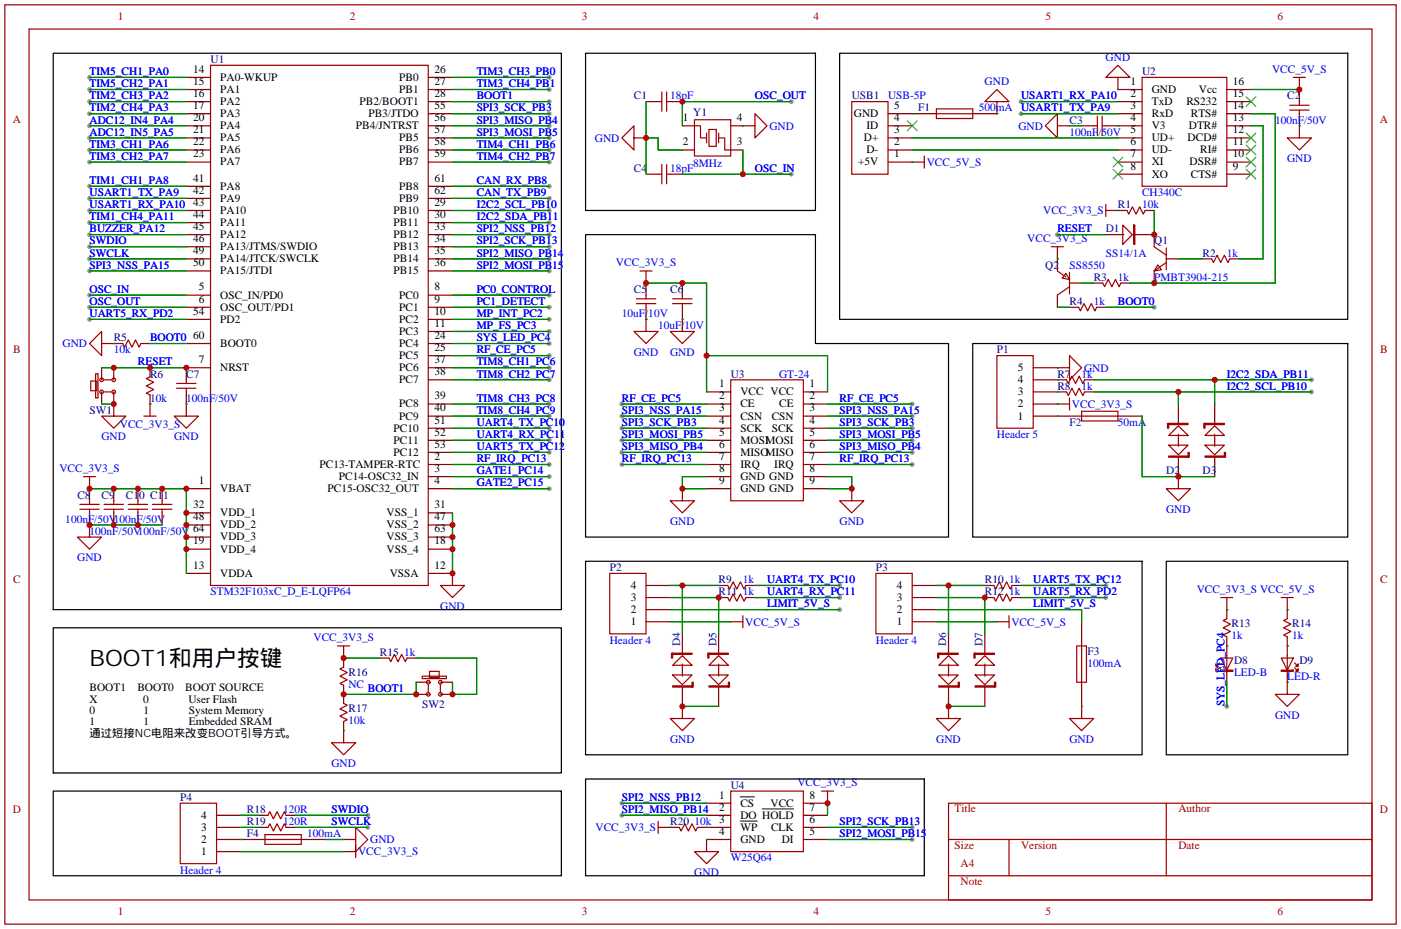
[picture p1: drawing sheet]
<svg xmlns="http://www.w3.org/2000/svg" width="294mm" height="195mm" viewBox="0 0 294 195" stroke-linecap="round" stroke-linejoin="round" font-family="sans-serif">
<g fill="#999">
<circle cx="214.4" cy="21.3" r=".51"/>
<circle cx="214.4" cy="23.9" r=".51"/>
<circle cx="18.8" cy="34" r=".51"/>
<circle cx="18.8" cy="31.5" r=".51"/>
<circle cx="18.8" cy="29" r=".51"/>
<circle cx="18.8" cy="26.4" r=".51"/>
<circle cx="18.8" cy="23.9" r=".51"/>
<circle cx="18.8" cy="21.3" r=".51"/>
<circle cx="18.8" cy="18.8" r=".51"/>
<circle cx="18.8" cy="16.3" r=".51"/>
<circle cx="18.8" cy="51.8" r=".51"/>
<circle cx="18.8" cy="54.4" r=".51"/>
<circle cx="18.8" cy="56.9" r=".51"/>
<circle cx="18.8" cy="49.3" r=".51"/>
<circle cx="18.8" cy="46.7" r=".51"/>
<circle cx="18.8" cy="44.2" r=".51"/>
<circle cx="18.8" cy="41.7" r=".51"/>
<circle cx="18.8" cy="39.1" r=".51"/>
<circle cx="115.3" cy="21.3" r=".51"/>
<circle cx="115.3" cy="34" r=".51"/>
<circle cx="115.3" cy="31.5" r=".51"/>
<circle cx="115.3" cy="29" r=".51"/>
<circle cx="115.3" cy="26.4" r=".51"/>
<circle cx="115.3" cy="23.9" r=".51"/>
<circle cx="115.3" cy="18.8" r=".51"/>
<circle cx="115.3" cy="16.3" r=".51"/>
<circle cx="115.3" cy="56.9" r=".51"/>
<circle cx="115.3" cy="51.8" r=".51"/>
<circle cx="115.3" cy="49.3" r=".51"/>
<circle cx="115.3" cy="46.7" r=".51"/>
<circle cx="115.3" cy="44.2" r=".51"/>
<circle cx="115.3" cy="41.7" r=".51"/>
<circle cx="115.3" cy="39.1" r=".51"/>
<circle cx="18.8" cy="64.5" r=".51"/>
<circle cx="115.3" cy="64.5" r=".51"/>
<circle cx="115.3" cy="62" r=".51"/>
<circle cx="115.3" cy="69.6" r=".51"/>
<circle cx="115.3" cy="67.1" r=".51"/>
<circle cx="115.3" cy="74.7" r=".51"/>
<circle cx="115.3" cy="72.1" r=".51"/>
<circle cx="115.3" cy="79.8" r=".51"/>
<circle cx="115.3" cy="77.2" r=".51"/>
<circle cx="115.3" cy="87.4" r=".51"/>
<circle cx="115.3" cy="84.8" r=".51"/>
<circle cx="115.3" cy="92.5" r=".51"/>
<circle cx="115.3" cy="89.9" r=".51"/>
<circle cx="115.3" cy="97.5" r=".51"/>
<circle cx="115.3" cy="95" r=".51"/>
<circle cx="115.3" cy="102.6" r=".51"/>
<circle cx="115.3" cy="100.1" r=".51"/>
<circle cx="257.6" cy="148.3" r=".51"/>
<circle cx="191.5" cy="173.7" r=".51"/>
<circle cx="191.5" cy="176.3" r=".51"/>
<circle cx="130.6" cy="168.7" r=".51"/>
<circle cx="130.6" cy="171.2" r=".51"/>
<circle cx="18.8" cy="67.1" r=".51"/>
<circle cx="222" cy="49.3" r=".51"/>
<circle cx="242.3" cy="64.5" r=".51"/>
<circle cx="77.2" cy="173.7" r=".51"/>
<circle cx="77.2" cy="171.2" r=".51"/>
<circle cx="18.8" cy="62" r=".51"/>
<circle cx="115.3" cy="54.4" r=".51"/>
<circle cx="176.3" cy="128" r=".51"/>
<circle cx="176.3" cy="122.9" r=".51"/>
<circle cx="176.3" cy="125.5" r=".51"/>
<circle cx="232.2" cy="122.9" r=".51"/>
<circle cx="232.2" cy="125.5" r=".51"/>
<circle cx="275.3" cy="79.8" r=".51"/>
<circle cx="275.3" cy="82.3" r=".51"/>
<circle cx="166.1" cy="36.6" r=".51"/>
<circle cx="166.1" cy="21.3" r=".51"/>
<circle cx="191.5" cy="84.8" r=".51"/>
<circle cx="191.5" cy="87.4" r=".51"/>
<circle cx="191.5" cy="89.9" r=".51"/>
<circle cx="191.5" cy="92.5" r=".51"/>
<circle cx="191.5" cy="95" r=".51"/>
<circle cx="191.5" cy="97.5" r=".51"/>
<circle cx="130.6" cy="84.8" r=".51"/>
<circle cx="130.6" cy="87.4" r=".51"/>
<circle cx="130.6" cy="89.9" r=".51"/>
<circle cx="130.6" cy="92.5" r=".51"/>
<circle cx="130.6" cy="95" r=".51"/>
<circle cx="130.6" cy="97.5" r=".51"/>
</g>
<g fill="none" stroke="#a10000" stroke-width=".25">
<path d="M1 1h292.1v193.1h-292.1zM6.1 6.1h281.9v182.9h-281.9zM44.2 13.7h45.7v109.2h-45.7zM138.9 19.3v4.1M140 19.3v4.1M234.7 16.3h2.5l-2.5-2.6-2.5 2.6h2.5v2.5M239.8 16.3h17.8v22.8h-17.8zM271.5 16.3h2.6M272.8 16.3v2.5M133.1 29v-2.6l-2.5 2.6 2.5 2.5v-2.5h2.5M138.2 21.3h.7M138.2 36.6h.7"/>
<path d="M138.9 34.5v4.1M140 34.5v4.1M140 21.3h.7M140 36.6h.7M145.8 25.1h7.6v7.7h-7.6zM145.8 26.4h1.3v2.6h1.2M148.3 27.9v2.1M148.8 27.2h1.6v3.5h-1.6zM150.9 29h1.2v2.5h1.3M150.9 27.9v2.1M156 26.4h2.5v-2.5l2.5 2.5-2.5 2.6v-2.6M178.8 21.3h7.6v15.3h-7.6z"/>
<path d="M191.5 34h2.6M194.1 32.8v2.5M196.6 22.9h7.6v2h-7.6zM196.6 23.9h7.6M209.3 21.3h2.5l-2.5-2.5-2.5 2.5h2.5v2.6M222 26.4v-2.5l-2.5 2.5 2.5 2.6v-2.6h2.5M229.6 26.4h.8M230.4 24.4v4M231.4 24.4v4M231.4 26.4h.8M270.8 22.1h4M270.8 23.1h4"/>
<path d="M272.8 26.4v2.6h2.5l-2.5 2.5-2.5-2.5h2.5M272.8 21.3v.8M272.8 23.1v.8M134.4 56.9h2.5M135.6 56.9v2.5M220.7 51.8h2.6M222 56.9l1.8 1.3M222 51.8v2.6M223.8 57.4l.7 1.3-1.5-.3zM224.5 57.2v4.5M231.5 59.4l.4 .8 .8-1.5 .7 1.5 .8-1.5 .7 1.5 .4-.8M232.2 44.2h2.5"/>
<path d="M232.2 42.9v2.6M235.7 47.2l2 2.1-2 2zM236.6 44.2l.4 .8 .7-1.6 .8 1.6 .8-1.6 .7 1.6 .4-.8M238 47.2h.3v4.1h-.3zM242.3 51.8l2.6 1.8M243.1 55.6l.7 1-1.5 .3zM244.9 55.1l-2.6 1.8M244.9 52.1v4.5M254.4 54.4l.4 .7 .7-1.5 .8 1.5 .7-1.5 .8 1.5 .4-.7M20.1 78.5h.5v5.1h-.5zM21.3 72.1v-2.5l-2.5 2.5 2.5 2.6v-2.6h2.6M21.8 79.8h1.6"/>
<path d="M25.8 72.1l.4 .8 .7-1.5 .8 1.5 .7-1.5 .8 1.5 .4-.8M31.5 79.1l-.8 .4 1.6 .8-1.6 .7 1.6 .8-1.6 .8 .8 .3M39.1 79.8v.7M133.6 62.7h4.1M133.6 63.8h4.1M135.6 67.1v2.5h2.6l-2.6 2.5-2.5-2.5h2.5M135.6 62v.7M135.6 63.8v.7M141.2 62.7h4.1M141.2 63.8h4.1M143.3 67.1v2.5h2.5l-2.5 2.5-2.6-2.5h2.6M143.3 62v.7"/>
<path d="M143.3 63.8v.7M153.4 79.8h15.3v25.4h-15.3zM209.3 74.7h7.6v15.2h-7.6zM222 77.2h2.5v-2.5l2.6 2.5-2.6 2.6v-2.6M223.9 79.8l.4 .7 .7-1.5 .8 1.5 .8-1.5 .7 1.5 .4-.7M224.5 60.2l-2.5 1.8M226.4 64.5l.4 .8 .8-1.5 .7 1.5 .8-1.5 .8 1.5 .4-.8M19 80h1.3v2h-1.3zM21.8 82.3h1.6M23.9 84.8v2.6h2.5l-2.5 2.5-2.6-2.5h2.6M30.2 87.4h2.6M31.5 84.8v2.6"/>
<path d="M37.1 80.5h4M37.1 81.5h4M39.1 84.8v2.6h2.6l-2.6 2.5-2.5-2.5h2.5M39.1 81.5v.8M222 84.8h2.5M223.9 82.3l.4 .8 .7-1.6 .8 1.6 .8-1.6 .7 1.6 .4-.8M224.5 83.6v2.5M227.1 87.4h7.6M227.1 86.4h7.6v2h-7.6zM245.1 88.9h.3v1h-.3zM245.4 91.4l2-2 2 2zM245.4 88.9h4v.3h-4z"/>
<path d="M245.4 93.5h4l-2 2zM245.4 95.8h4v.2h-4zM247.4 91.2v2.5M249.4 95h.3v1h-.3zM252.7 88.9h.3v1h-.3zM253 91.4l2-2 2 2zM253 88.9h4v.3h-4zM253 93.5h4l-2 2zM253 95.8h4v.2h-4zM255 91.2v2.5M257 95h.3v1h-.3zM16.8 105.9h4"/>
<path d="M16.8 106.9h4M17.5 100.1h2.6M18.8 110.2v2.6h2.5l-2.5 2.5-2.5-2.5h2.5M18.8 100.1v2.5M18.8 105.2v.7M18.8 106.9v.8M21.8 105.9h4.1M21.8 106.9h4.1M23.9 105.2v.7M23.9 106.9v.8M26.9 105.9h4.1M26.9 106.9h4.1"/>
<path d="M29 105.2v.7M29 106.9v.8M32 105.9h4.1M32 106.9h4.1M34 105.2v.7M34 106.9v.8M143.3 102.6v2.6h2.5l-2.5 2.5-2.6-2.5h2.6M178.8 102.6v2.6h2.6l-2.6 2.5-2.5-2.5h2.5M247.4 100.1v2.5h2.5l-2.5 2.6-2.5-2.6h2.5M70.9 135.6h2.5M72.1 135.6v2.6M81.7 138.2l.3 .7 .8-1.5 .8 1.5 .7-1.5 .8 1.5 .4-.7"/>
<path d="M95 120.4v2.5h2.5l-2.5 2.6-2.5-2.6h2.5M128 120.4h7.6v12.7h-7.6zM141 137.2h.2v1h-.2zM141.2 137.2h4.1v.2h-4.1zM143.3 137.7l2 2h-4.1zM143.3 139.4v2.6M148.6 137.2h.2v1h-.2zM148.8 137.2h4.1v.2h-4.1zM150.9 137.7l2 2h-4.1zM150.9 139.4v2.6M152.8 122.9l.4 .8 .7-1.5 .8 1.5 .7-1.5 .8 1.5 .4-.8M152.8 125.5l.4 .7 .7-1.5 .8 1.5 .7-1.5 .8 1.5 .4-.7"/>
<path d="M153.4 130.6h2.6M156 129.3v2.5M183.9 120.4h7.6v12.7h-7.6zM196.8 137.2h.3v1h-.3zM197.1 139.7l2-2 2.1 2zM197.1 137.2h4.1v.2h-4.1zM199.1 139.4v2.6M204.5 137.2h.2v1h-.2zM204.7 139.7l2.1-2 2 2zM204.7 137.2h4.1v.2h-4.1zM206.8 139.4v2.6M208.7 122.9l.3 .8 .8-1.5 .8 1.5 .7-1.5 .8 1.5 .4-.8"/>
<path d="M208.7 125.5l.3 .7 .8-1.5 .8 1.5 .7-1.5 .8 1.5 .4-.7M209.3 130.6h2.5M211.8 129.3v2.5M226.1 135.6h2v7.7h-2zM227.1 135.6v7.7M255.3 139.4l.5 .6h-.5zM256 139.2l-.5 .5M256.3 138.2h2.5l-1.2 2.5zM256.3 125.5h2.5M257.6 129.9l-.8 .4 1.5 .8-1.5 .7 1.5 .8-1.5 .8 .8 .3M257.6 125.5v2.5M257.6 137.7v3.5"/>
<path d="M269 138.2h2.5l-1.2 2.5zM269 125.5h2.5M270.3 129.9l-.8 .4 1.5 .8-1.5 .7 1.5 .8-1.5 .8 .8 .3M270.3 125.5v2.5M270.3 137.7v3.5M271.8 139.2l.5 .5M272 140l.5-.6v.6zM72.1 140.1l-.7 .4 1.5 .7-1.5 .8 1.5 .7-1.5 .8 .7 .4M72.1 153.4v2.6h2.6l-2.6 2.5-2.5-2.5h2.5M72.1 147.7l.8 .4-1.5 .7 1.5 .8-1.5 .8 1.5 .7-.8 .4M88.6 142h5.1v.5h-5.1zM89.9 143.8v1.5"/>
<path d="M90.2 141h2v1.2h-2zM92.5 143.8v1.5M141.2 141.7h4.1l-2 2.1zM141.2 144h4.1v.3h-4.1zM143.3 148.3v2.6h2.5l-2.5 2.5-2.6-2.5h2.6M145.3 143.3h.2v1h-.2zM148.8 141.7h4.1l-2 2.1zM148.8 144h4.1v.3h-4.1zM152.9 143.3h.3v1h-.3zM197.1 141.7h4.1l-2.1 2.1zM197.1 144h4.1v.3h-4.1zM199.1 148.3v2.6h2.6l-2.6 2.5-2.5-2.5h2.5"/>
<path d="M201.2 143.3h.2v1h-.2zM204.7 141.7h4.1l-2 2.1zM204.7 144h4.1v.3h-4.1zM208.8 143.3h.2v1h-.2zM227.1 148.3v2.6h2.5l-2.5 2.5-2.6-2.5h2.6M255.3 140.5l.5 .5h-.5zM256 140.2l-.5 .5M256.3 140.7h2.5v.3h-2.5zM269 140.7h2.5v.3h-2.5zM270.3 143.3v2.5h2.5l-2.5 2.5-2.6-2.5h2.6M271.8 140.2l.5 .5M272.5 140.5v.5h-.5z"/>
<path d="M37.8 168.7h7.7v12.7h-7.7zM55.6 175.3h7.6v2h-7.6zM55.6 176.3h7.6M56.3 171.2l.3-.8 .8 1.6 .8-1.6 .7 1.6 .8-1.6 .4 .8M56.3 173.7l.3-.7 .8 1.5 .8-1.5 .7 1.5 .8-1.5 .4 .7M72.1 176.3h2.6v-2.6l2.5 2.6-2.5 2.5v-2.5M72.1 178.8h2.6M74.7 177.5v2.6M138.2 173.7h2.5M138.2 172.5v2.5M142.6 173.7l.4 .8 .8-1.5 .7 1.5 .8-1.5 .7 1.5 .4-.8M148.3 176.3v2.5h2.6l-2.6 2.6-2.5-2.6h2.5"/>
<path d="M153.4 166.1h15.3v12.7h-15.3zM172.5 166.1h2.5M173.7 166.1v2.6M199.1 168.7h88.9v20.3h-88.9zM199.1 176.3h88.9M211.8 176.3v7.6M244.9 168.7v15.2M199.1 183.9h88.9"/>
<circle cx="21.3" cy="79.8" r=".38"/>
<circle cx="23.9" cy="79.8" r=".38"/>
<circle cx="21.3" cy="82.3" r=".38"/>
<circle cx="23.9" cy="82.3" r=".38"/>
<circle cx="89.9" cy="143.3" r=".38"/>
<circle cx="89.9" cy="145.8" r=".38"/>
<circle cx="92.5" cy="143.3" r=".38"/>
<circle cx="92.5" cy="145.8" r=".38"/>
</g>
<g fill="none" stroke="#870000" stroke-width=".25">
<path d="M39.1 18.8h5.1M39.1 16.3h5.1M89.9 18.8h5.1M89.9 16.3h5.1M234.7 18.8h5.1M257.6 18.8h5M272.8 18.8v2.5M39.1 21.3h5.1M39.1 23.9h5.1M39.1 26.4h5.1M39.1 29h5.1M39.1 31.5h5.1"/>
<path d="M39.1 34h5.1M39.1 39.1h5.1M89.9 21.3h5.1M89.9 23.9h5.1M89.9 26.4h5.1M89.9 29h5.1M89.9 31.5h5.1M89.9 34h5.1M89.9 39.1h5.1M135.6 21.3h2.6M135.6 36.6h2.6M135.6 29h.1"/>
<path d="M140.7 21.3h2.6M140.7 36.6h2.6M143.3 26.4h2.5M143.3 31.5h2.5M153.4 26.4h2.6M153.4 31.5h2.6M156 26.4h.1M186.4 23.9h10.2M186.4 26.4h5.1M186.4 29h5.1M186.4 31.5h5.1M186.4 34h5.1"/>
<path d="M204.2 23.9h5.1M224.5 26.4h.1M227.1 26.4h2.5M232.2 26.4h7.6M234.7 21.3h5.1M234.7 23.9h5.1M234.7 29h5.1M234.7 31.5h5.1M234.7 34h5.1M234.7 36.6h5.1M257.6 21.3h5M257.6 23.9h5"/>
<path d="M257.6 26.4h5M257.6 29h5M257.6 31.5h5M257.6 34h5M257.6 36.6h5M272.8 26.4h.1M272.8 23.9v2.5M39.1 41.7h5.1M39.1 44.2h5.1M39.1 46.7h5.1M39.1 49.3h5.1M39.1 51.8h5.1"/>
<path d="M39.1 54.4h5.1M39.1 56.9h5.1M89.9 41.7h5.1M89.9 44.2h5.1M89.9 46.7h5.1M89.9 49.3h5.1M89.9 51.8h5.1M89.9 54.4h5.1M89.9 56.9h5.1M135.6 59.4h.1M135.6 59.4v2.6M143.3 59.4v2.6"/>
<path d="M222 54.4h.1M222 54.4v2.5M224.5 59.4h2.6M229.6 59.4h1.9M232.2 49.3h3.8M234.7 44.2h1.9M234.7 44.2h.1M235.3 59.4h1.9M238.3 49.3h4v2.5M240.4 44.2h1.9M242.3 56.9v2.5M244.9 54.4h2.5"/>
<path d="M252.5 54.4h1.9M258.2 54.4h1.9M21.3 77.2v2.6M23.9 72.1h1.9M23.9 72.1h.1M23.9 77.2v2.6M29.6 72.1h1.9M31.5 77.2v1.9M39.1 72.1h5.1M39.1 62h5.1M39.1 64.5h5.1M39.1 67.1h5.1"/>
<path d="M44.2 77.2h-5.1v2.6M89.9 72.1h5.1M89.9 77.2h5.1M89.9 62h5.1M89.9 64.5h5.1M89.9 67.1h5.1M89.9 69.6h5.1M89.9 74.7h5.1M89.9 79.8h5.1M135.6 67.1h.1M135.6 64.5v2.6M143.3 67.1h.1"/>
<path d="M143.3 64.5v2.6M216.9 77.2h5.1M216.9 79.8h7M222 62v2.5M222 77.2h.1M224.5 64.5h1.9M227.7 79.8h1.9M230.3 64.5h1.9M21.3 82.3v2.5M23.9 84.8h.1M23.9 82.3v2.5M31.5 84.8h.1"/>
<path d="M31.5 82.9v1.9M39.1 84.8h.1M39.1 82.3v2.5M89.9 84.8h5.1M89.9 87.4h5.1M89.9 89.9h5.1M89.9 92.5h5.1M89.9 95h5.1M89.9 97.5h5.1M148.3 84.8h5.1M148.3 87.4h5.1M148.3 89.9h5.1"/>
<path d="M148.3 92.5h5.1M148.3 95h5.1M148.3 97.5h5.1M148.3 82.3h5.1M168.7 84.8h5M168.7 87.4h5M168.7 89.9h5M168.7 92.5h5M168.7 95h5M168.7 97.5h5M168.7 82.3h5M216.9 84.8h5.1"/>
<path d="M216.9 87.4h10.2M216.9 82.3h7M222 84.8h.1M227.7 82.3h1.9M234.7 87.4h5.1M247.4 84.8v4.1M247.4 96v4.1M255 84.8v4.1M255 96v4.1M18.8 110.2h.1M18.8 102.6h.1M18.8 102.6v2.6"/>
<path d="M18.8 107.7v2.5M23.9 102.6v2.6M23.9 107.7v2.5M29 102.6v2.6M29 107.7v2.5M34 102.6v2.6M34 107.7v2.5M39.1 102.6h5.1M39.1 107.7h5.1M39.1 110.2h5.1M39.1 112.8h5.1M39.1 115.3h5.1"/>
<path d="M89.9 100.1h5.1M89.9 102.6h5.1M89.9 107.7h5.1M89.9 110.2h5.1M89.9 112.8h5.1M89.9 115.3h5.1M143.3 102.6h.1M148.3 100.1h5.1M148.3 102.6h5.1M168.7 100.1h5M168.7 102.6h5M178.8 102.6h.1"/>
<path d="M247.4 100.1h.1M39.1 120.4h5.1M72.1 138.2v1.9M72.1 138.2h.1M79.8 138.2h1.9M85.5 138.2h1.9M89.9 120.4h5.1M135.6 128h5.1M135.6 122.9h5.1M135.6 125.5h5.1M135.6 130.6h5.1M143.3 133.1v4.1"/>
<path d="M150.9 133.1v4.1M150.9 122.9h1.9M150.9 125.5h1.9M153.4 130.6h.1M156.6 122.9h1.9M156.6 125.5h1.9M191.5 128h5.1M191.5 122.9h5.1M191.5 125.5h5.1M191.5 130.6h5.1M199.1 133.1v4.1M206.8 122.9h1.9"/>
<path d="M206.8 125.5h1.9M206.8 133.1v4.1M209.3 130.6h.1M212.5 122.9h1.9M212.5 125.5h1.9M227.1 130.6v5M257.6 128v1.9M257.6 133.7v4M257.6 128h.1M270.3 128v1.9M270.3 133.7v4M270.3 128h.1"/>
<path d="M72.1 153.4h.1M72.1 143.9v3.8M72.1 151.5v1.9M87.4 143.3h2.5M87.4 145.8h2.5M92.5 143.3h2.5M92.5 145.8h2.5M143.3 148.3h.1M143.3 144.3v4M150.9 144.3v4M199.1 148.3h.1M199.1 144.3v4"/>
<path d="M206.8 144.3v4M227.1 148.3h.1M227.1 143.3v5M257.6 141.2v2.1M270.3 143.3h.1M270.3 141.2v2.1M45.5 171.2h5M45.5 173.7h5M45.5 176.3h10.1M45.5 178.8h5M54.4 171.2h1.9M54.4 173.7h1.9"/>
<path d="M60.1 171.2h1.9M60.1 173.7h1.9M63.2 176.3h5.1M72.1 176.3h.1M72.1 178.8h.1M140.7 173.7h1.9M140.7 173.7h.1M146.4 173.7h7M148.3 176.3h5.1M148.3 168.7h5.1M148.3 171.2h5.1M168.7 168.7h5"/>
<path d="M168.7 171.2h5M168.7 173.7h5M168.7 176.3h5"/>
</g>
<g fill="none" stroke="#3c3" stroke-width=".25">
<path d="M190.5 25.4l2 2M192.5 25.4l-2 2M233.7 33l2 2.1M233.7 35.6l2 2M235.7 33l-2 2.1M235.7 35.6l-2 2M261.6 35.6l2.1 2M261.6 33l2.1 2.1M261.6 30.5l2.1 2M261.6 27.9l2.1 2.1M261.6 20.3l2.1 2.1M263.7 35.6l-2.1 2"/>
<path d="M263.7 33l-2.1 2.1M263.7 30.5l-2.1 2M263.7 27.9l-2.1 2.1M263.7 20.3l-2.1 2.1"/>
</g>
<path d="M155.4 167.3h2.9M155.4 172.4h3.6M160 169.9h6.6" fill="none" stroke="#000" stroke-width=".21"/>
<path d="M11.2 11.2h106.7v116.8h-106.7zM122.9 11.2h48.3v33h-48.3zM176.3 11.2h106.7v55.9h-106.7zM122.9 49.3h48.3v22.8h27.9v40.7h-76.2zM204.2 72.1h78.8v40.7h-78.8zM122.9 117.9h116.9v40.6h-116.9zM244.9 117.9h38.1v40.6h-38.1zM11.2 131.8h106.7v30.5h-106.7zM11.2 166.1h106.7v17.8h-106.7zM122.9 163.6h71.2v20.3h-71.2z" fill="none" stroke="#000" stroke-width=".25"/>
<g fill="none" stroke="#008700" stroke-width=".25">
<path d="M18.8 18.8h20.3M18.8 16.3h20.3M95 18.8h20.3M95 16.3h20.3M234.7 18.8h.1M262.6 18.8h10.2M18.8 29h20.3M18.8 31.5h20.3M18.8 21.3h20.3M18.8 23.9h20.3M18.8 34h20.3M18.8 26.4h20.3"/>
<path d="M18.8 39.1h20.3M95 29h20.3M95 31.5h20.3M95 21.3h20.3M95 23.9h20.3M95 34h20.3M95 26.4h20.3M95 39.1h20.3M135.6 29h2.6v2.5h5.1M135.6 21.3v15.3M143.3 36.6h22.8M156 26.4h.1"/>
<path d="M156 31.5v5.1M166.1 21.3h-22.8v5.1M191.5 34h.1M191.5 23.9h.1M191.5 29h43.2M191.5 31.5h43.2M209.3 23.9h.1M214.4 21.3h20.3M214.4 23.9h20.3M224.5 26.4h2.6M234.7 26.4h.1M262.6 23.9h5.1v35.5h-30.5"/>
<path d="M262.6 26.4h2.6v28h-5.1M272.8 26.4h.1M18.8 51.8h20.3M18.8 54.4h20.3M18.8 56.9h20.3M18.8 49.3h20.3M18.8 46.7h20.3M18.8 44.2h20.3M18.8 41.7h20.3M95 51.8h20.3M95 54.4h20.3M95 56.9h20.3"/>
<path d="M95 49.3h20.3M95 46.7h20.3M95 44.2h20.3M95 41.7h20.3M135.6 59.4h12.7v22.9M222 54.4h.1M222 49.3h10.2M227.1 59.4h2.5M234.7 44.2h.1M242.3 44.2v5.1M247.4 54.4h5.1M18.8 64.5h20.3"/>
<path d="M18.8 62h20.3M18.8 67.1h20.3M21.3 77.2h17.8M23.9 72.1h.1M31.5 72.1h7.6M95 64.5h20.3M95 62h20.3M95 69.6h20.3M95 67.1h20.3M95 74.7h20.3M95 72.1h20.3M95 79.8h20.3"/>
<path d="M95 77.2h20.3M135.6 67.1h.1M143.3 67.1h.1M148.3 74.7h25.4v7.6M222 79.8h.1M222 77.2h.1M222 64.5h2.5M229.6 79.8h45.7M232.2 64.5h10.1M255 79.8v5M21.3 84.8h2.6M31.5 84.8h.1"/>
<path d="M39.1 84.8h.1M95 87.4h20.3M95 84.8h20.3M95 92.5h20.3M95 89.9h20.3M95 97.5h20.3M95 95h20.3M130.6 87.4h17.7M130.6 84.8h17.7M130.6 92.5h17.7M130.6 89.9h17.7M130.6 97.5h17.7"/>
<path d="M130.6 95h17.7M173.7 87.4h17.8M173.7 84.8h17.8M173.7 92.5h17.8M173.7 89.9h17.8M173.7 97.5h17.8M173.7 95h17.8M222 82.3h.1M222 84.8h.1M222 87.4h.1M229.6 82.3h45.7M239.8 87.4v12.7h15.2"/>
<path d="M247.4 82.3v2.5M18.8 102.6h20.3v17.8M18.8 110.2h15.2M95 107.7v12.7M95 102.6h20.3M95 100.1h20.3M148.3 100.1h-5v2.5h5M173.7 100.1h5.1v2.5h-5.1M72.1 138.2h7.7M87.4 138.2h12.7v7.6h-5.1v-2.5M140.7 128h35.6M140.7 130.6h12.7"/>
<path d="M140.7 125.5h10.2v7.6M140.7 122.9h10.2M143.3 122.9v10.2M158.5 125.5h17.8M158.5 122.9h17.8M196.6 128h30.5v2.6M196.6 130.6h12.7M196.6 125.5h10.2v7.6M196.6 122.9h10.2M199.1 122.9v10.2M214.4 125.5h17.8M214.4 122.9h17.8"/>
<path d="M257.6 128h.1M257.6 135.6h.1M270.3 128h.1M270.3 135.6h.1M72.1 153.4h.1M87.4 143.3v2.5h-15.3M143.3 148.3h7.6M199.1 148.3h7.7M227.1 148.3h.1M257.6 143.3v5M270.3 143.3h.1M50.5 176.3h.1"/>
<path d="M50.5 173.7h3.9M50.5 171.2h3.9M50.5 178.8h21.6M62 173.7h15.2M62 171.2h15.2M68.3 176.3h3.8M130.6 168.7h17.7M130.6 171.2h17.7M140.7 173.7h.1M148.3 173.7h.1M148.3 176.3h.1M173.7 173.7h17.8"/>
<path d="M173.7 176.3h17.8M173.7 168.7v2.5"/>
</g>
<g fill="#c00">
<circle cx="272.8" cy="18.8" r=".63"/>
<circle cx="95" cy="120.4" r=".63"/>
<circle cx="95" cy="115.3" r=".63"/>
<circle cx="95" cy="112.8" r=".63"/>
<circle cx="95" cy="110.2" r=".63"/>
<circle cx="173.7" cy="168.7" r=".63"/>
<circle cx="242.3" cy="59.4" r=".63"/>
<circle cx="242.3" cy="49.3" r=".63"/>
<circle cx="23.9" cy="77.2" r=".63"/>
<circle cx="31.5" cy="77.2" r=".63"/>
<circle cx="39.1" cy="77.2" r=".63"/>
<circle cx="23.9" cy="84.8" r=".63"/>
<circle cx="18.8" cy="110.2" r=".63"/>
<circle cx="23.9" cy="110.2" r=".63"/>
<circle cx="29" cy="110.2" r=".63"/>
<circle cx="150.9" cy="125.5" r=".63"/>
<circle cx="143.3" cy="122.9" r=".63"/>
<circle cx="143.3" cy="148.3" r=".63"/>
<circle cx="206.8" cy="125.5" r=".63"/>
<circle cx="199.1" cy="122.9" r=".63"/>
<circle cx="199.1" cy="148.3" r=".63"/>
<circle cx="72.1" cy="138.2" r=".63"/>
<circle cx="255" cy="79.8" r=".63"/>
<circle cx="247.4" cy="100.1" r=".63"/>
<circle cx="247.4" cy="82.3" r=".63"/>
<circle cx="18.8" cy="102.6" r=".63"/>
<circle cx="23.9" cy="102.6" r=".63"/>
<circle cx="29" cy="102.6" r=".63"/>
<circle cx="34" cy="102.6" r=".63"/>
<circle cx="39.1" cy="102.6" r=".63"/>
<circle cx="39.1" cy="107.7" r=".63"/>
<circle cx="39.1" cy="110.2" r=".63"/>
<circle cx="39.1" cy="112.8" r=".63"/>
<circle cx="39.1" cy="115.3" r=".63"/>
<circle cx="95" cy="145.8" r=".63"/>
<circle cx="72.1" cy="145.8" r=".63"/>
<circle cx="87.4" cy="145.8" r=".63"/>
<circle cx="135.6" cy="29" r=".63"/>
<circle cx="156" cy="36.6" r=".63"/>
<circle cx="143.3" cy="21.3" r=".63"/>
<circle cx="178.8" cy="102.6" r=".63"/>
<circle cx="135.6" cy="59.4" r=".63"/>
<circle cx="143.3" cy="59.4" r=".63"/>
<circle cx="148.3" cy="74.7" r=".63"/>
<circle cx="143.3" cy="102.6" r=".63"/>
</g>
<text font-size="4.8" x="18.8" y="139.8">BOOT1和用户按键</text>
<g font-size="2.4" fill="#a00000">
<text x="24.8" y="4.3">1</text>
<text x="73.4" y="4.3">2</text>
<text x="122.1" y="4.3">3</text>
<text x="170.8" y="4.3">4</text>
<text x="219.5" y="4.3">5</text>
<text x="268.2" y="4.3">6</text>
<text x="2.7" y="25.9">A</text>
<text x="289.7" y="25.9">A</text>
<text x="2.8" y="74.1">B</text>
<text x="289.8" y="74.1">B</text>
<text x="2.8" y="122.4">C</text>
<text x="289.8" y="122.4">C</text>
<text x="2.7" y="170.6">D</text>
<text x="200.4" y="170.6">Title</text>
<text x="247.4" y="170.6">Author</text>
<text x="289.7" y="170.6">D</text>
<text x="200.4" y="178.2">Size</text>
<text x="214.4" y="178.2">Version</text>
<text x="247.4" y="178.2">Date</text>
<text x="201.7" y="182">A4</text>
<text x="201.7" y="185.8">Note</text>
<text x="24.8" y="192.2">1</text>
<text x="73.4" y="192.2">2</text>
<text x="122.1" y="192.2">3</text>
<text x="170.8" y="192.2">4</text>
<text x="219.5" y="192.2">5</text>
<text x="268.2" y="192.2">6</text>
</g>
<g font-size="2.4" fill="#00f">
<text x="18.8" y="15.8">TIM5_CH1_PA0</text>
<text x="100.1" y="15.8">TIM3_CH3_PB0</text>
<text x="206.7" y="17.8">GND</text>
<text x="232.1" y="12.7">GND</text>
<text x="267.1" y="15.3">VCC_5V_S</text>
<text x="18.8" y="23.4">TIM2_CH4_PA3</text>
<text x="18.8" y="20.9">TIM2_CH3_PA2</text>
<text x="18.8" y="18.3">TIM5_CH2_PA1</text>
<text x="100.1" y="20.9">BOOT1</text>
<text x="100.1" y="23.4">SPI3_SCK_PB3</text>
<text x="100.1" y="18.3">TIM3_CH4_PB1</text>
<text x="140.7" y="20.9">18pF</text>
<text x="158.5" y="20.9">OSC_OUT</text>
<text x="186.4" y="20.9">USB-5P</text>
<text x="205.5" y="23.4">500mA</text>
<text x="214.4" y="20.9">USART1_RX_PA10</text>
<text x="214.4" y="23.4">USART1_TX_PA9</text>
<text x="18.8" y="28.5">ADC12_IN5_PA5</text>
<text x="18.8" y="25.9">ADC12_IN4_PA4</text>
<text x="100.1" y="28.5">SPI3_MOSI_PB5</text>
<text x="100.1" y="25.9">SPI3_MISO_PB4</text>
<text x="124.9" y="29.7">GND</text>
<text x="161.5" y="27.2">GND</text>
<text x="213.8" y="27.2">GND</text>
<text x="224.5" y="28.5">100nF/50V</text>
<text x="267.7" y="25.9">100nF/50V</text>
<text x="18.8" y="33.6">TIM3_CH2_PA7</text>
<text x="18.8" y="31">TIM3_CH1_PA6</text>
<text x="100.1" y="33.6">TIM4_CH2_PB7</text>
<text x="100.1" y="31">TIM4_CH1_PB6</text>
<text x="145.5" y="35.1">8MHz</text>
<text x="194.6" y="34.8">VCC_5V_S</text>
<text x="270.2" y="34.1">GND</text>
<text x="18.8" y="41.2">USART1_TX_PA9</text>
<text x="18.8" y="38.6">TIM1_CH1_PA8</text>
<text x="100.1" y="41.2">CAN_TX_PB9</text>
<text x="100.1" y="38.6">CAN_RX_PB8</text>
<text x="140.7" y="36.1">18pF</text>
<text x="158.5" y="36.1">OSC_IN</text>
<text x="239.8" y="41.2">CH340C</text>
<text x="18.8" y="46.3">TIM1_CH4_PA11</text>
<text x="18.8" y="43.7">USART1_RX_PA10</text>
<text x="100.1" y="46.3">I2C2_SDA_PB11</text>
<text x="100.1" y="43.7">I2C2_SCL_PB10</text>
<text x="219" y="45">VCC_3V3_S</text>
<text x="239.8" y="43.7">10k</text>
<text x="18.8" y="51.3">SWDIO</text>
<text x="18.8" y="53.9">SWCLK</text>
<text x="18.8" y="48.8">BUZZER_PA12</text>
<text x="100.1" y="51.3">SPI2_SCK_PB13</text>
<text x="100.1" y="48.8">SPI2_NSS_PB12</text>
<text x="100.1" y="53.9">SPI2_MISO_PB14</text>
<text x="215.7" y="50.8">VCC_3V3_S</text>
<text x="222" y="48.8">RESET</text>
<text x="232.2" y="53.9">SS14/1A</text>
<text x="257.6" y="53.9">1k</text>
<text x="18.8" y="56.4">SPI3_NSS_PA15</text>
<text x="100.1" y="56.4">SPI2_MOSI_PB15</text>
<text x="129.3" y="55.9">VCC_3V3_S</text>
<text x="224.5" y="56.4">SS8550</text>
<text x="234.7" y="59">1k</text>
<text x="242.3" y="59">PMBT3904-215</text>
<text x="18.8" y="64">OSC_OUT</text>
<text x="18.8" y="61.5">OSC_IN</text>
<text x="100.1" y="64">PC1_DETECT</text>
<text x="100.1" y="61.5">PC0_CONTROL</text>
<text x="229.6" y="64">1k</text>
<text x="234.7" y="64">BOOT0</text>
<text x="18.8" y="66.6">UART5_RX_PD2</text>
<text x="31.5" y="71.7">BOOT0</text>
<text x="100.1" y="69.1">MP_FS_PC3</text>
<text x="100.1" y="66.6">MP_INT_PC2</text>
<text x="100.1" y="71.7">SYS_LED_PC4</text>
<text x="130.6" y="66.6">10uF/10V</text>
<text x="138.2" y="69.1">10uF/10V</text>
<text x="13.1" y="72.9">GND</text>
<text x="23.9" y="74.2">10k</text>
<text x="29" y="76.7">RESET</text>
<text x="100.1" y="74.2">RF_CE_PC5</text>
<text x="100.1" y="76.7">TIM8_CH1_PC6</text>
<text x="133.1" y="74.7">GND</text>
<text x="140.7" y="74.7">GND</text>
<text x="100.1" y="79.3">TIM8_CH2_PC7</text>
<text x="163.6" y="79.3">GT-24</text>
<text x="227.1" y="79.3">1k</text>
<text x="227.1" y="81.8">1k</text>
<text x="227.6" y="78">GND</text>
<text x="257.6" y="79.3">I2C2_SDA_PB11</text>
<text x="257.6" y="81.8">I2C2_SCL_PB10</text>
<text x="25.2" y="89.9">VCC_3V3_S</text>
<text x="31.5" y="84.4">10k</text>
<text x="39.1" y="84.4">100nF/50V</text>
<text x="100.1" y="86.9">TIM8_CH4_PC9</text>
<text x="100.1" y="84.4">TIM8_CH3_PC8</text>
<text x="100.1" y="89.4">UART4_TX_PC10</text>
<text x="130.6" y="84.4">RF_CE_PC5</text>
<text x="130.6" y="86.9">SPI3_NSS_PA15</text>
<text x="130.6" y="89.4">SPI3_SCK_PB3</text>
<text x="176.3" y="84.4">RF_CE_PC5</text>
<text x="176.3" y="86.9">SPI3_NSS_PA15</text>
<text x="176.3" y="89.4">SPI3_SCK_PB3</text>
<text x="225" y="85.6">VCC_3V3_S</text>
<text x="234.7" y="89.4">50mA</text>
<text x="21.3" y="92.5">GND</text>
<text x="36.5" y="92.5">GND</text>
<text x="100.1" y="92">UART4_RX_PC11</text>
<text x="100.1" y="94.5">UART5_TX_PC12</text>
<text x="130.6" y="92">SPI3_MOSI_PB5</text>
<text x="130.6" y="94.5">SPI3_MISO_PB4</text>
<text x="176.3" y="92">SPI3_MOSI_PB5</text>
<text x="176.3" y="94.5">SPI3_MISO_PB4</text>
<text x="209.3" y="92">Header 5</text>
<text x="12.5" y="99.1">VCC_3V3_S</text>
<text x="100.1" y="97.1">RF_IRQ_PC13</text>
<text x="100.1" y="99.6">GATE1_PC14</text>
<text x="130.6" y="97.1">RF_IRQ_PC13</text>
<text x="176.3" y="97.1">RF_IRQ_PC13</text>
<text x="100.1" y="102.1">GATE2_PC15</text>
<text x="244.8" y="107.7">GND</text>
<text x="13.7" y="109.8">100nF/50V</text>
<text x="18.8" y="112.3">100nF/50V100nF/50V</text>
<text x="23.9" y="109.8">100nF/50V</text>
<text x="140.7" y="110.3">GND</text>
<text x="176.2" y="110.3">GND</text>
<text x="16.2" y="117.9">GND</text>
<text x="44.2" y="125">STM32F103xC_D_E-LQFP64</text>
<text x="156" y="122.5">1k</text>
<text x="156" y="125">1k</text>
<text x="161" y="122.5">UART4_TX_PC10</text>
<text x="161" y="125">UART4_RX_PC11</text>
<text x="211.8" y="122.5">1k</text>
<text x="211.8" y="125">1k</text>
<text x="216.9" y="122.5">UART5_TX_PC12</text>
<text x="216.9" y="125">UART5_RX_PD2</text>
<text x="251.2" y="124.5">VCC_3V3_S VCC_5V_S</text>
<text x="92.4" y="128">GND</text>
<text x="156.5" y="131.3">VCC_5V_S</text>
<text x="161" y="127.5">LIMIT_5V_S</text>
<text x="212.3" y="131.3">VCC_5V_S</text>
<text x="216.9" y="127.5">LIMIT_5V_S</text>
<text x="65.8" y="134.7">VCC_3V3_S</text>
<text x="84.8" y="137.7">1k</text>
<text x="128" y="135.2">Header 4</text>
<text x="183.9" y="135.2">Header 4</text>
<text x="258.6" y="134.3">1k</text>
<text x="271.3" y="134.3">1k</text>
<text x="228.3" y="140">100mA</text>
<text x="259.1" y="142">LED-B</text>
<text x="270.3" y="142.8">LED-R</text>
<text x="73.2" y="144.4">NC</text>
<text x="77.2" y="145.3">BOOT1</text>
<text x="257.1" y="148.3" transform="rotate(-90 257.1 148.3)">SYS_LED_PC4</text>
<text x="73.2" y="152.1">10k</text>
<text x="140.7" y="156">GND</text>
<text x="196.6" y="156">GND</text>
<text x="224.5" y="156">GND</text>
<text x="267.7" y="150.9">GND</text>
<text x="69.6" y="161.1">GND</text>
<text x="167.4" y="165.1">VCC_3V3_S</text>
<text x="59.4" y="170.7">120R</text>
<text x="59.4" y="173.3">120R</text>
<text x="69.6" y="173.3">SWCLK</text>
<text x="69.6" y="170.7">SWDIO</text>
<text x="130.6" y="168.2">SPI2_NSS_PB12</text>
<text x="130.6" y="170.7">SPI2_MISO_PB14</text>
<text x="145.8" y="173.3">10k 3</text>
<text x="176.3" y="173.3">SPI2_SCK_PB13</text>
<text x="64.5" y="175.8">100mA</text>
<text x="75.2" y="179.6">VCC_3V3_S</text>
<text x="77.7" y="177.1">GND</text>
<text x="125" y="174.5">VCC_3V3_S</text>
<text x="176.3" y="175.8">SPI2_MOSI_PB15</text>
<text x="37.8" y="183.4">Header 4</text>
<text x="145.8" y="183.9">GND</text>
<text x="153.4" y="180.9">W25Q64</text>
</g>
<g font-size="2.4">
<text x="40.5" y="15.3">14</text>
<text x="40.5" y="17.8">15</text>
<text x="46.2" y="17">PA0-WKUP</text>
<text x="83.8" y="17">PB0</text>
<text x="91.2" y="15.3">26</text>
<text x="91.2" y="17.8">27</text>
<text x="237.3" y="17.8">1</text>
<text x="258.8" y="17.8">16</text>
<text x="40.5" y="20.4">16</text>
<text x="40.5" y="22.9">17</text>
<text x="46.2" y="19.5">PA1</text>
<text x="46.2" y="22">PA2</text>
<text x="75.5" y="22">PB2/BOOT1</text>
<text x="83.8" y="19.5">PB1</text>
<text x="91.2" y="20.4">28</text>
<text x="91.2" y="22.9">55</text>
<text x="187.7" y="22.9">5</text>
<text x="237.3" y="20.4">2</text>
<text x="237.3" y="22.9">3</text>
<text x="241.8" y="19.5">GND</text>
<text x="241.8" y="22">TxD</text>
<text x="249.1" y="22">RS232</text>
<text x="251.7" y="19.5">Vcc</text>
<text x="258.8" y="20.4">15</text>
<text x="258.8" y="22.9">14</text>
<text x="40.5" y="25.4">20</text>
<text x="40.5" y="28">21</text>
<text x="46.2" y="24.6">PA3</text>
<text x="46.2" y="27.1">PA4</text>
<text x="46.2" y="29.7">PA5</text>
<text x="74.7" y="27.1">PB4/JNTRST</text>
<text x="77.3" y="24.6">PB3/JTDO</text>
<text x="83.8" y="29.7">PB5</text>
<text x="91.2" y="25.4">56</text>
<text x="91.2" y="28">57</text>
<text x="143.3" y="25.4">1</text>
<text x="154.7" y="25.4">4</text>
<text x="179.3" y="24.6">GND</text>
<text x="181.4" y="29.7">D+</text>
<text x="181.9" y="27.1">ID</text>
<text x="187.7" y="28">3</text>
<text x="187.7" y="25.4">4</text>
<text x="237.3" y="25.4">4</text>
<text x="237.3" y="28">5</text>
<text x="241.8" y="24.6">RxD</text>
<text x="241.8" y="27.1">V3</text>
<text x="241.8" y="29.7">UD+</text>
<text x="249.3" y="29.7">DCD#</text>
<text x="249.6" y="27.1">DTR#</text>
<text x="250" y="24.6">RTS#</text>
<text x="258.8" y="28">12</text>
<text x="258.8" y="25.4">13</text>
<text x="40.5" y="30.5">22</text>
<text x="40.5" y="33.1">23</text>
<text x="46.2" y="32.2">PA6</text>
<text x="46.2" y="34.7">PA7</text>
<text x="83.8" y="32.2">PB6</text>
<text x="83.8" y="34.7">PB7</text>
<text x="91.2" y="30.5">58</text>
<text x="91.2" y="33.1">59</text>
<text x="143.3" y="30.5">2</text>
<text x="154.7" y="30.5">3</text>
<text x="180.2" y="34.7">+5V</text>
<text x="181.9" y="32.2">D-</text>
<text x="187.7" y="33.1">1</text>
<text x="187.7" y="30.5">2</text>
<text x="237.3" y="30.5">6</text>
<text x="237.3" y="33.1">7</text>
<text x="237.3" y="35.6">8</text>
<text x="241.8" y="32.2">UD-</text>
<text x="241.8" y="34.7">XI</text>
<text x="249.7" y="34.7">DSR#</text>
<text x="252" y="32.2">RI#</text>
<text x="258.8" y="35.6">9</text>
<text x="258.8" y="33.1">10</text>
<text x="258.8" y="30.5">11</text>
<text x="40.5" y="38.1">41</text>
<text x="40.5" y="40.7">42</text>
<text x="46.2" y="39.8">PA8</text>
<text x="83.8" y="39.8">PB8</text>
<text x="91.2" y="38.1">61</text>
<text x="91.2" y="40.7">62</text>
<text x="241.8" y="37.3">XO</text>
<text x="250" y="37.3">CTS#</text>
<text x="40.5" y="43.2">43</text>
<text x="40.5" y="45.8">44</text>
<text x="46.2" y="42.4">PA9</text>
<text x="46.2" y="44.9">PA10</text>
<text x="46.2" y="47.4">PA11</text>
<text x="82.6" y="44.9">PB10</text>
<text x="82.6" y="47.4">PB11</text>
<text x="83.8" y="42.4">PB9</text>
<text x="91.2" y="43.2">29</text>
<text x="91.2" y="45.8">30</text>
<text x="40.5" y="48.3">45</text>
<text x="40.5" y="50.8">46</text>
<text x="40.5" y="53.4">49</text>
<text x="46.2" y="50">PA12</text>
<text x="46.2" y="52.5">PA13/JTMS/SWDIO</text>
<text x="82.6" y="50">PB12</text>
<text x="82.6" y="52.5">PB13</text>
<text x="91.2" y="48.3">33</text>
<text x="91.2" y="50.8">34</text>
<text x="91.2" y="53.4">35</text>
<text x="40.5" y="55.9">50</text>
<text x="46.2" y="55.1">PA14/JTCK/SWCLK</text>
<text x="46.2" y="57.6">PA15/JTDI</text>
<text x="82.6" y="55.1">PB14</text>
<text x="82.6" y="57.6">PB15</text>
<text x="91.2" y="55.9">36</text>
<text x="41.7" y="61">5</text>
<text x="41.7" y="63.5">6</text>
<text x="46.2" y="62.7">OSC_IN/PD0</text>
<text x="46.2" y="65.2">OSC_OUT/PD1</text>
<text x="83.8" y="62.7">PC0</text>
<text x="83.8" y="65.2">PC1</text>
<text x="91.2" y="61">8</text>
<text x="91.2" y="63.5">9</text>
<text x="40.5" y="71.2">60</text>
<text x="40.5" y="66.1">54</text>
<text x="46.2" y="67.8">PD2</text>
<text x="83.8" y="67.8">PC2</text>
<text x="83.8" y="70.3">PC3</text>
<text x="91.2" y="66.1">10</text>
<text x="91.2" y="68.6">11</text>
<text x="91.2" y="71.2">24</text>
<text x="41.7" y="76.2">7</text>
<text x="46.2" y="72.8">BOOT0</text>
<text x="46.2" y="77.9">NRST</text>
<text x="83.8" y="72.8">PC4</text>
<text x="83.8" y="75.4">PC5</text>
<text x="83.8" y="77.9">PC6</text>
<text x="91.2" y="73.7">25</text>
<text x="91.2" y="76.2">37</text>
<text x="213.7" y="77.9">5</text>
<text x="83.8" y="80.5">PC7</text>
<text x="91.2" y="78.8">38</text>
<text x="91.2" y="83.9">39</text>
<text x="151" y="81.3">1</text>
<text x="151" y="83.9">2</text>
<text x="155.4" y="83">VCC VCC</text>
<text x="169.9" y="81.3">1</text>
<text x="169.9" y="83.9">2</text>
<text x="213.7" y="83">3</text>
<text x="213.7" y="80.5">4</text>
<text x="83.8" y="85.5">PC8</text>
<text x="83.8" y="88.1">PC9</text>
<text x="91.2" y="86.4">40</text>
<text x="91.2" y="88.9">51</text>
<text x="151" y="86.4">3</text>
<text x="151" y="88.9">4</text>
<text x="155.4" y="85.5">CE</text>
<text x="155.4" y="88.1">CSN</text>
<text x="162" y="88.1">CSN</text>
<text x="163.6" y="85.5">CE</text>
<text x="169.9" y="86.4">3</text>
<text x="169.9" y="88.9">4</text>
<text x="213.7" y="88.1">1</text>
<text x="213.7" y="85.5">2</text>
<text x="82.6" y="90.6">PC10</text>
<text x="82.6" y="93.2">PC11</text>
<text x="82.6" y="95.7">PC12</text>
<text x="91.2" y="91.5">52</text>
<text x="91.2" y="94">53</text>
<text x="151" y="91.5">5</text>
<text x="151" y="94">6</text>
<text x="155.4" y="90.6">SCK</text>
<text x="155.4" y="93.2">MOSIMOSI</text>
<text x="155.4" y="95.7">MISOMISO</text>
<text x="162" y="90.6">SCK</text>
<text x="169.9" y="91.5">5</text>
<text x="169.9" y="94">6</text>
<text x="41.7" y="101.6">1</text>
<text x="67.1" y="98.2">PC13-TAMPER-RTC</text>
<text x="71.2" y="100.8">PC14-OSC32_IN</text>
<text x="91.2" y="96.6">2</text>
<text x="91.2" y="99.1">3</text>
<text x="91.2" y="101.6">4</text>
<text x="151" y="96.6">7</text>
<text x="151" y="99.1">8</text>
<text x="151" y="101.6">9</text>
<text x="155.4" y="98.2">IRQ</text>
<text x="155.4" y="100.8">GND GND</text>
<text x="162.6" y="98.2">IRQ</text>
<text x="169.9" y="96.6">7</text>
<text x="169.9" y="99.1">8</text>
<text x="169.9" y="101.6">9</text>
<text x="40.5" y="106.7">32</text>
<text x="46.2" y="103.3">VBAT</text>
<text x="68.8" y="103.3">PC15-OSC32_OUT</text>
<text x="91.2" y="106.7">31</text>
<text x="155.4" y="103.3">GND GND</text>
<text x="40.5" y="109.3">48</text>
<text x="40.5" y="111.8">64</text>
<text x="46.2" y="108.4">VDD_1</text>
<text x="46.2" y="110.9">VDD_2</text>
<text x="46.2" y="113.5">VDD_3</text>
<text x="81.2" y="108.4">VSS_1</text>
<text x="81.2" y="110.9">VSS_2</text>
<text x="81.2" y="113.5">VSS_3</text>
<text x="91.2" y="109.3">47</text>
<text x="91.2" y="111.8">63</text>
<text x="40.5" y="114.3">19</text>
<text x="40.5" y="119.4">13</text>
<text x="46.2" y="116">VDD_4</text>
<text x="81.2" y="116">VSS_4</text>
<text x="91.2" y="114.3">18</text>
<text x="91.2" y="119.4">12</text>
<text x="46.2" y="121.1">VDDA</text>
<text x="81.8" y="121.1">VSSA</text>
<text x="132.4" y="123.6">4</text>
<text x="188.3" y="123.6">4</text>
<text x="132.4" y="131.3">1</text>
<text x="132.4" y="128.7">2</text>
<text x="132.4" y="126.2">3</text>
<text x="188.3" y="131.3">1</text>
<text x="188.3" y="128.7">2</text>
<text x="188.3" y="126.2">3</text>
<text x="18.8" y="145.2">BOOT1</text>
<text x="18.8" y="147.5">X</text>
<text x="18.8" y="149.9">0</text>
<text x="28.8" y="145.2">BOOT0</text>
<text x="30" y="147.5">0</text>
<text x="30.1" y="149.9">1</text>
<text x="38.9" y="145.2">BOOT SOURCE</text>
<text x="39.6" y="147.5">User Flash</text>
<text x="39.6" y="149.9">System Memory</text>
<text x="18.8" y="152.3">1</text>
<text x="18.8" y="154.7">通过短接NC电阻来改变BOOT引导方式。</text>
<text x="30.1" y="152.3">1</text>
<text x="39.6" y="152.3">Embedded SRAM</text>
<text x="151" y="167.7">1</text>
<text x="169.9" y="167.7">8</text>
<text x="42.2" y="171.9">4</text>
<text x="151" y="170.2">2</text>
<text x="155.4" y="169.4">CS</text>
<text x="155.4" y="171.9">DO HOLD</text>
<text x="161.8" y="169.4">VCC</text>
<text x="169.9" y="172.8">6</text>
<text x="169.9" y="170.2">7</text>
<text x="42.2" y="179.5">1</text>
<text x="42.2" y="177">2</text>
<text x="42.2" y="174.4">3</text>
<text x="151" y="175.3">4</text>
<text x="155.4" y="174.4">WP</text>
<text x="155.4" y="177">GND</text>
<text x="161.9" y="174.4">CLK</text>
<text x="164.1" y="177">DI</text>
<text x="169.9" y="175.3">5</text>
</g>
<g font-size="2.4" fill="#000080">
<text x="44.2" y="13.2">U1</text>
<text x="239.8" y="15.8">U2</text>
<text x="133.1" y="20.9">C1</text>
<text x="178.8" y="20.9">USB1</text>
<text x="192.8" y="23.4">F1</text>
<text x="270.3" y="20.9">C2</text>
<text x="145.5" y="24.4">Y1</text>
<text x="224.5" y="25.9">C3</text>
<text x="133.1" y="36.1">C4</text>
<text x="234.7" y="43.7">R1</text>
<text x="232.2" y="48.8">D1</text>
<text x="242.3" y="51.3">Q1</text>
<text x="252.5" y="53.9">R2</text>
<text x="219.5" y="56.4">Q2</text>
<text x="229.6" y="59">R3</text>
<text x="133.1" y="61.5">C5</text>
<text x="140.7" y="61.5">C6</text>
<text x="224.5" y="64">R4</text>
<text x="23.9" y="71.7">R5</text>
<text x="209.3" y="74.2">P1</text>
<text x="31.5" y="79.3">R6</text>
<text x="39.1" y="79.3">C7</text>
<text x="153.4" y="79.3">U3</text>
<text x="222" y="79.3">R7</text>
<text x="222" y="81.8">R8</text>
<text x="18.8" y="86.9">SW1</text>
<text x="224.5" y="89.4">F2</text>
<text x="244.9" y="99.6">D2</text>
<text x="252.5" y="99.6">D3</text>
<text x="16.3" y="104.7">C8</text>
<text x="21.3" y="104.7">C9</text>
<text x="26.4" y="104.7">C10 C11</text>
<text x="128" y="119.9">P2</text>
<text x="183.9" y="119.9">P3</text>
<text x="150.9" y="122.5">R9</text>
<text x="150.9" y="125">R11</text>
<text x="206.8" y="122.5">R10</text>
<text x="206.8" y="125">R12</text>
<text x="258.6" y="131.7">R13</text>
<text x="271.3" y="131.7">R14</text>
<text x="79.8" y="137.7">R15</text>
<text x="142.8" y="135.6" transform="rotate(-90 142.8 135.6)">D4</text>
<text x="150.4" y="135.6" transform="rotate(-90 150.4 135.6)">D5</text>
<text x="198.7" y="135.6" transform="rotate(-90 198.7 135.6)">D6</text>
<text x="206.3" y="135.6" transform="rotate(-90 206.3 135.6)">D7</text>
<text x="228.3" y="137.4">F3</text>
<text x="73.2" y="141.9">R16</text>
<text x="259.1" y="139.5">D8</text>
<text x="272.8" y="139.5">D9</text>
<text x="73.2" y="149.5">R17</text>
<text x="88.6" y="148.6">SW2</text>
<text x="153.4" y="165.6">U4</text>
<text x="37.8" y="168.2">P4</text>
<text x="51.8" y="170.7">R18</text>
<text x="51.8" y="173.3">R19</text>
<text x="140.7" y="173.3">R20</text>
<text x="51.8" y="175.8">F4</text>
</g>
</svg>
